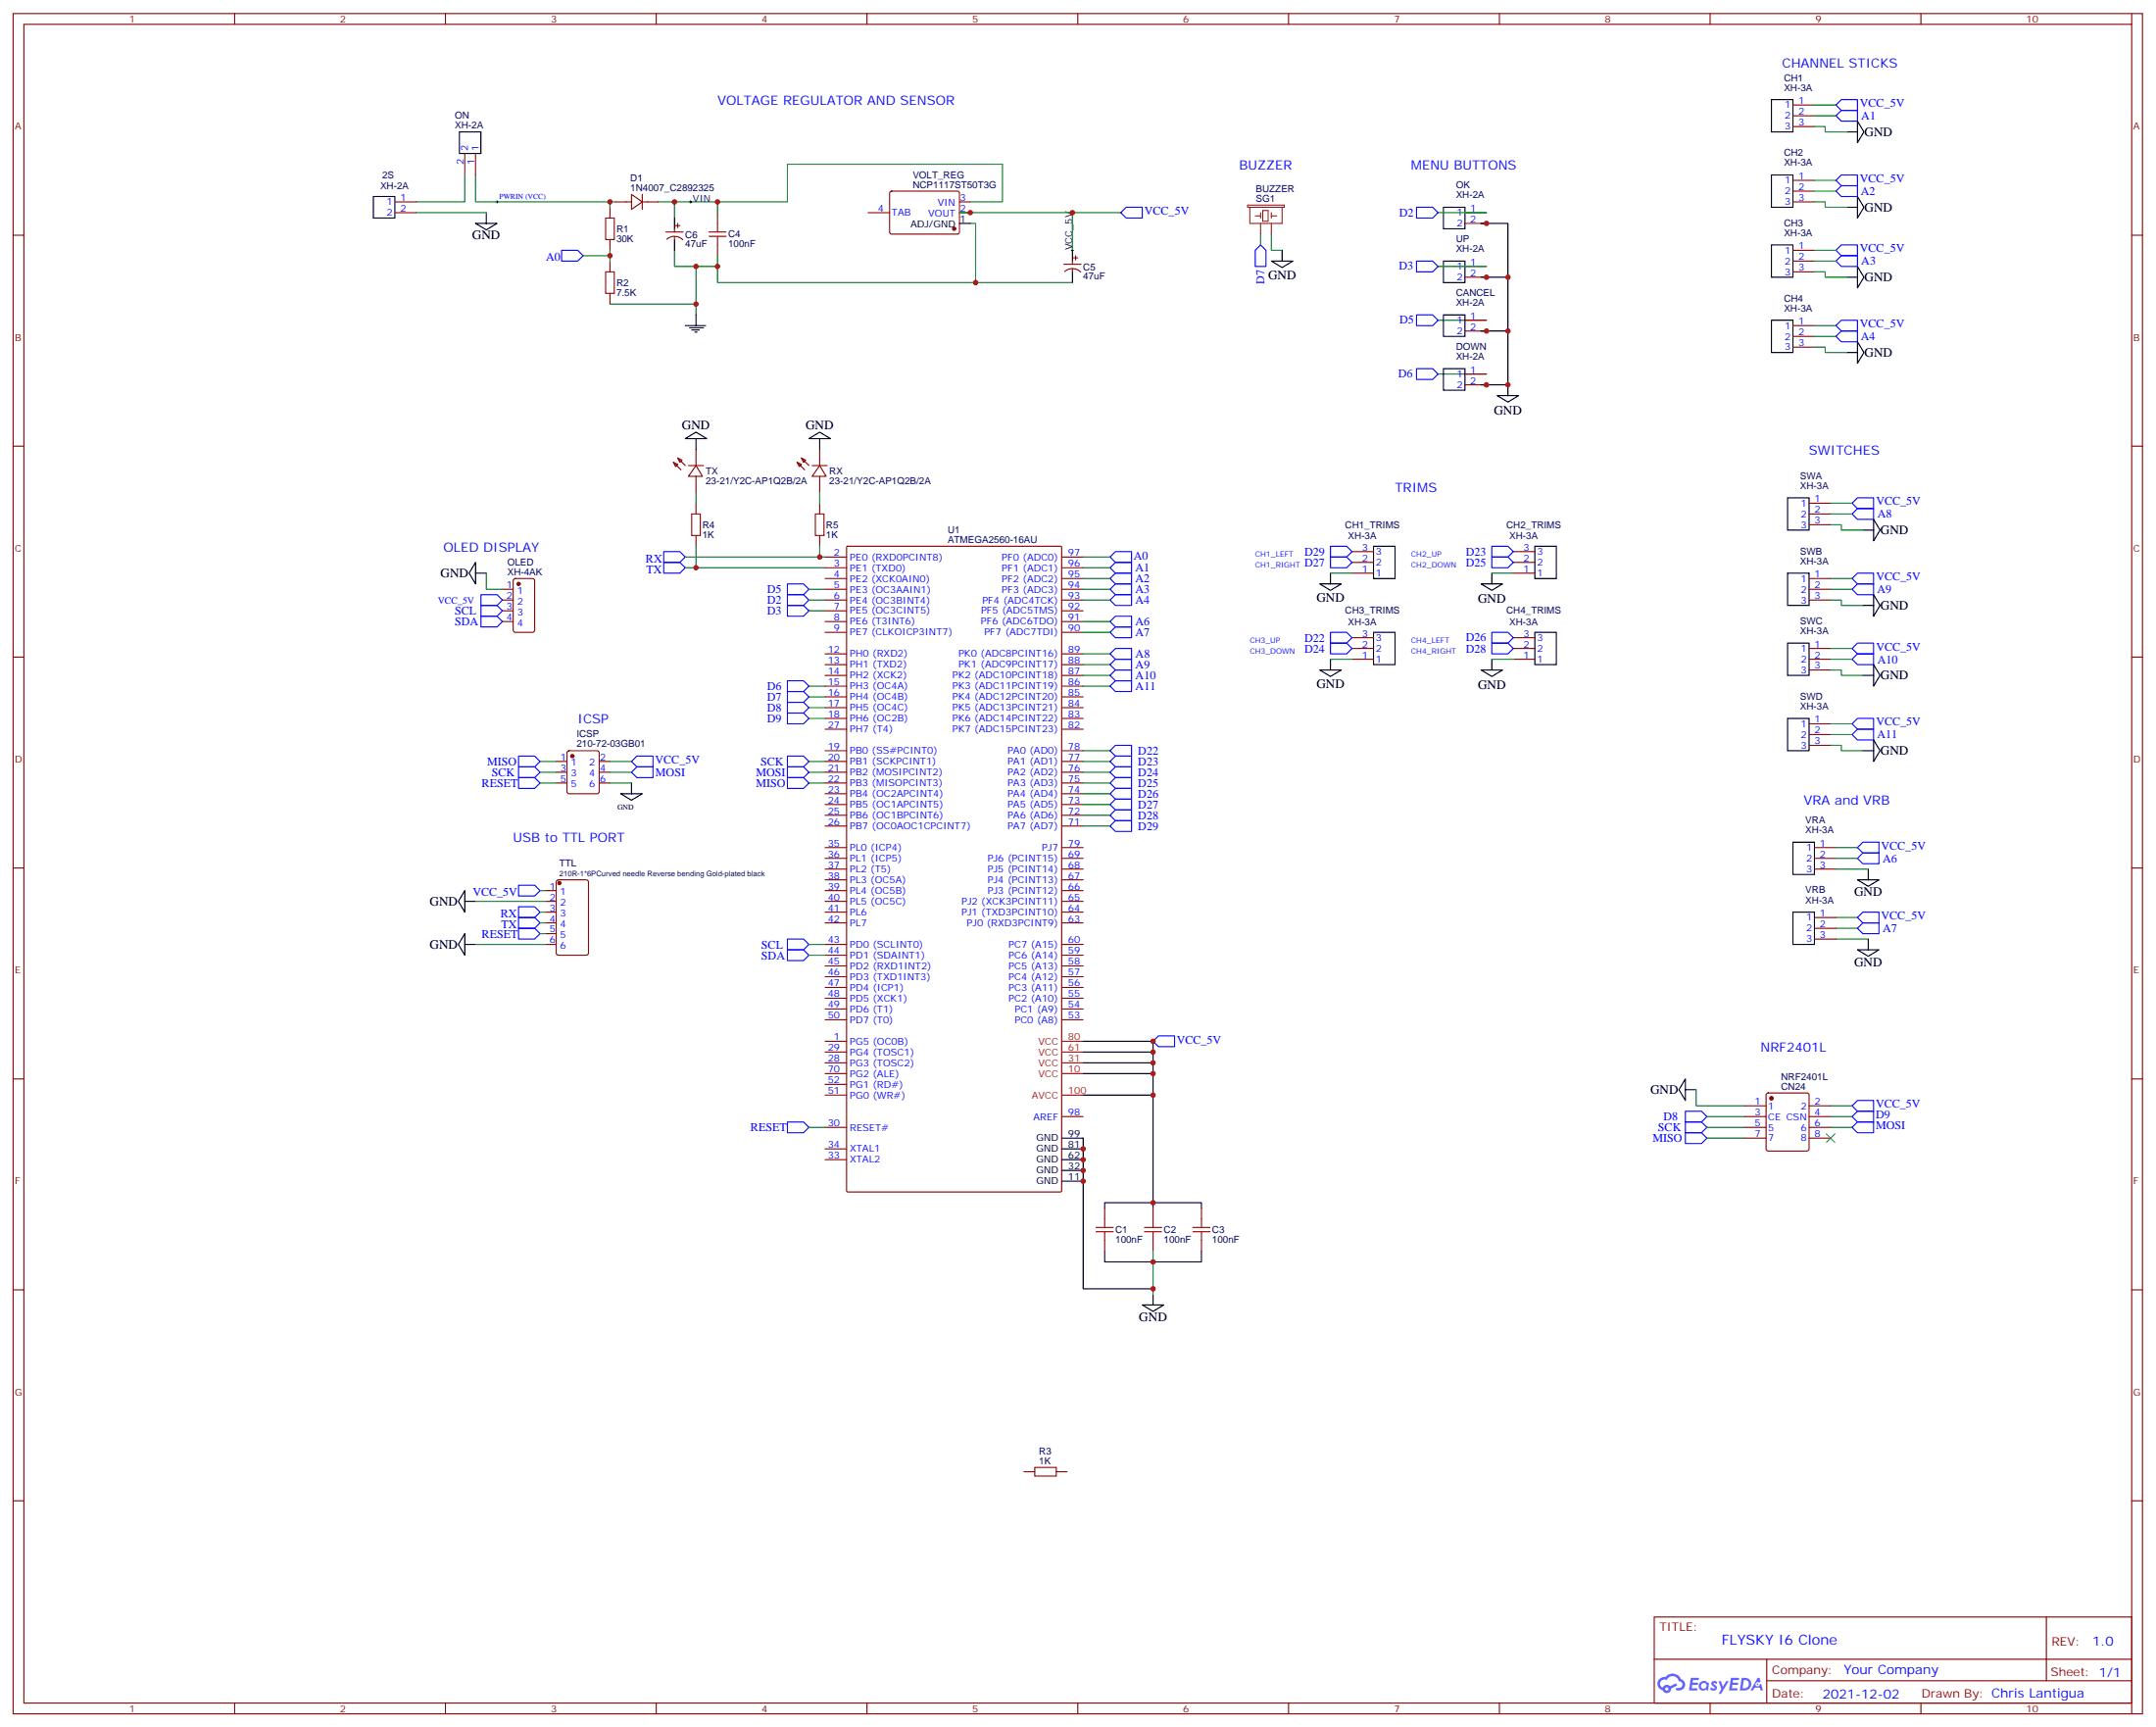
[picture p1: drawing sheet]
<svg xmlns="http://www.w3.org/2000/svg" width="707mm" height="566mm" viewBox="0 0 707 566" stroke-linecap="round" stroke-linejoin="round" font-family="sans-serif">
<g fill="none" stroke="#870000" stroke-width=".35">
<path d="M4.3 4.4h698.5v557.4h-698.5zM7.8 8h691.5v550.3h-691.5zM77 4.4v3.6M146.1 4.4v3.6M215.3 4.4v3.6M284.4 4.4v3.6M353.6 4.4v3.6M422.7 4.4v3.6M491.8 4.4v3.6M561 4.4v3.6M630.1 4.4v3.6M699.3 4.4v3.6"/>
<path d="M4.3 77.1h3.5M699.3 77.1h3.5M4.3 146.3h3.5M699.3 146.3h3.5M277.8 179.2l.3-.1h69.8l.3 .1 .1 211.2-.2 .3h-70l-.3-.2zM270.7 186.1h7M270.7 189.7h7M270.7 196.7h7M270.7 193.2h7M270.7 182.6h7M348.3 186.1h7M348.3 189.7h7"/>
<path d="M348.3 196.7h7M348.3 193.2h7M348.3 182.6h7M4.3 215.4h3.5M270.7 200.2h7M270.7 203.8h7M270.7 207.3h7M270.7 217.9h7M270.7 214.3h7M348.3 200.2h7M348.3 203.8h7M348.3 207.3h7"/>
<path d="M348.3 217.9h7M348.3 214.3h7M699.3 215.4h3.5M270.7 221.4h7M270.7 232h7M270.7 228.5h7M270.7 224.9h7M270.7 235.5h7M270.7 239h7M348.3 221.4h7M348.3 232h7M348.3 228.5h7"/>
<path d="M348.3 224.9h7M348.3 235.5h7M348.3 239h7M270.7 256.7h7M270.7 249.6h7M270.7 253.2h7M270.7 246.1h7M348.3 256.7h7M348.3 249.6h7M348.3 253.2h7M348.3 246.1h7M270.7 260.2h7"/>
<path d="M270.7 270.8h7M270.7 263.7h7M270.7 267.3h7M270.7 277.8h7M348.3 260.2h7M348.3 270.8h7M348.3 263.7h7M348.3 267.3h7M348.3 277.8h7M4.3 284.6h3.5M270.7 284.9h7M270.7 281.4h7"/>
<path d="M270.7 288.4h7M270.7 292h7M270.7 295.5h7M270.7 299h7M348.3 284.9h7M348.3 281.4h7M348.3 288.4h7M348.3 292h7M348.3 295.5h7M348.3 299h7M699.3 284.6h3.5M270.7 302.5h7"/>
<path d="M270.7 316.7h7M270.7 313.1h7M270.7 309.6h7M348.3 302.5h7M348.3 316.7h7M348.3 313.1h7M348.3 309.6h7M270.7 330.8h7M270.7 327.2h7M270.7 323.7h7M270.7 320.2h7M270.7 334.3h7"/>
<path d="M348.3 330.8h7M348.3 327.2h7M348.3 323.7h7M348.3 320.2h7M348.3 334.3h7M4.3 353.7h3.5M270.7 341.3h7M270.7 359h7M270.7 355.5h7M270.7 351.9h7M270.7 348.4h7M270.7 344.9h7"/>
<path d="M699.3 353.7h3.5M270.7 369.6h7M270.7 376.6h7M348.3 366h7M270.7 380.2h7M4.3 422.8h3.5M699.3 422.8h3.5M4.3 492h3.5M699.3 492h3.5M542.6 530.1h156.7v28.2h-156.7zM671.3 530.1v20.9M77 558.3v3.5"/>
<path d="M146.1 558.3v3.5M215.3 558.3v3.5M284.4 558.3v3.5M353.6 558.3v3.5M422.7 558.3v3.5M491.8 558.3v3.5M542.7 543.9h156.4M561 558.3v3.5M579.6 551h119.5M579.6 543.9v14.1M630.1 558.3v3.5M699.3 558.3v3.5"/>
</g>
<path d="M348.3 359h7M348.3 348.4h7M348.3 341.3h7M348.3 351.9h7M348.3 344.9h7" fill="none" stroke="#f00" stroke-width=".35"/>
<path d="M348.3 376.6h7M348.3 373.1h7M348.3 387.2h7M348.3 383.7h7M348.3 380.2h7" fill="none" stroke="#000" stroke-width=".35"/>
<path d="M409.3 67.2h12v.7h-12zM410 67.9v5.3h10.6v-5.3M411.8 70.8h1.7M413.5 69.7v1.8M413.5 73.2v3.6M414.2 69h1.8v3.5h-1.8zM417.1 70.8h1.7M417.1 69.7v1.8M417.1 73.2v3.6" fill="none" stroke="#8c2424" stroke-width=".35"/>
<g fill="#5487ff">
<path d="M561.6 551.3a1.22 1.22 0 0 1 1.7 .2l-.3 .6a.47 .47 0 0 0-.4-.4 .47 .47 0 0 0-.5 .2l.2 .2a1.14 1.14 0 0 1 .7 1.8 1.14 1.14 0 0 1-1.9 0l-.2-.2 .5-.6 .7 .4a.29 .29 0 0 0 .4-.2 .29 .29 0 0 0-.3-.3 1.04 1.04 0 0 1-.6-1.7z"/>
<path d="M554.6 550l2.7 .2-.1 .5-1.8 .1-.2 .8h1.6l.3 .4-.4 .3h-1.6l-.1 1.1 1.7 .1 .2 .3-.2 .3-2.7 .1z"/>
<path d="M567.8 550l2.7 .2-.2 .5-1.8 .1-.1 .8h1.5l.3 .4-.4 .3h-1.5l-.2 1.1 1.7 .1 .2 .3-.2 .3-2.6 .1z"/>
<path d="M576.5 550h.7l.4 1.3-.6 .3a.69 .69 0 0 0-1.1 .3 .69 .69 0 0 0 .5 .9 .69 .69 0 0 0 .9-.6l.4-.2 .6 2.2h-.8l-.2-.9h-1.7l-.5 .9h-.9z"/>
<path d="M563.8 551.1h.7l.7 1.8 1.1-1.8h.8l-2.5 4.2h-.9l1-1.6z"/>
<path d="M571.3 550l-.6 4.2h1.4a2.11 2.11 0 0 0 2.4-2.1 2.11 2.11 0 0 0-2.5-2.1zM572 550.7a1.43 1.43 0 0 1 1.7 1.7 1.43 1.43 0 0 1-2 1z"/>
<path d="M557.6 551.6a1.54 1.54 0 0 0 0 2.2 1.54 1.54 0 0 0 2.1 .1l.6 .3 .3-2.3-.6-.3a1.49 1.49 0 0 0-2.4 0zM557.9 552.6a.95 .95 0 0 1 1.9 0 .95 .95 0 0 1-1.9 0z"/>
<path d="M544.3 550.4a2.18 2.18 0 0 0 1.1 3.7 1.44 1.44 0 0 0 1.7 .9 1.44 1.44 0 0 0 1.1-1.5l2-1-.4-.7-1.9 1a1.47 1.47 0 0 0-2.5 .4 1.39 1.39 0 0 1-.6-1.9 1.39 1.39 0 0 1 2-.5 2.12 2.12 0 0 1 2.1-1.3 2.12 2.12 0 0 1 1.9 1.7 1.14 1.14 0 0 1 1.1 1.4 1.14 1.14 0 0 1-1.6 .7 .43 .43 0 0 0-.6 .4 .43 .43 0 0 0 .4 .5 1.98 1.98 0 0 0 2.6-1.3 1.98 1.98 0 0 0-1.3-2.5 3.1 3.1 0 0 0-5.2-.7l-.9 .1zM546.2 553.7a.55 .55 0 0 1 1.1 0 .55 .55 0 0 1-1.1 0z"/>
<circle cx="576.6" cy="552.1" r=".26"/>
</g>
<g fill="none" stroke="#000" stroke-width=".35">
<path d="M581.1 32.7h7.1v10.6h-7.1zM609.3 39.7l2.1 3.6-2.1 3.5zM150.7 43.3h7.1v7h-7.1zM581.1 57.4h7.1v10.5h-7.1zM605.8 43.3h3.5M122.5 64.4h7v7.1h-7zM156 73.2h7.1l-3.6 2.2zM159.5 69.7v3.5M221.3 71.5v3.5M221.3 78.5v3.6M314.7 73.2h3.6M473.5 67.9h7.1v7.1h-7.1z"/>
<path d="M485.8 73.2h8.9v17.7M605.8 67.9h3.5M609.3 64.4l2.1 3.5-2.1 3.6zM351.8 82.1v3.5M351.8 89.1v3.5M417.1 85.6h7l-3.5 2.1zM420.6 82.1v3.5M473.5 85.6h7.1v7h-7.1zM485.8 90.9h8.9v17.6M581.1 80.3h7.1v10.6h-7.1zM605.8 90.9h3.5M609.3 87.3l2.1 3.6-2.1 3.5z"/>
<path d="M224.8 106.8h6.7M226.2 107.5h4.6M226.9 108.2h2.5M228 108.9h.7M228.3 103.2v3.6M473.5 103.2h7.1v7.1h-7.1zM485.8 108.5h8.9v17.7h-8.9M581.1 105h7.1v10.6h-7.1zM605.8 115.6h3.5M609.3 112l2.1 3.6-2.1 3.5zM473.5 120.9h7.1v7h-7.1zM491.1 129.7h7.1l-3.5 2.1z"/>
<path d="M494.7 126.2v3.5M224.8 143.8l3.5-2.1 3.5 2.1zM228.3 143.8v3.5M265.4 143.8l3.5-2.1 3.5 2.1zM268.9 143.8v3.5M450.6 179.1h7v10.6h-7zM503.5 179.1h7v10.6h-7zM586.4 163.2h7v10.6h-7zM611.1 173.8h3.5M614.6 170.3l2.1 3.5-2.1 3.5zM156 184.4v7l-2.1-3.5zM156 187.9h3.5"/>
<path d="M432.9 191.4h7.1l-3.5 2.1zM436.5 187.9v3.5M485.8 191.4h7.1l-3.5 2.1zM489.4 187.9v3.5M586.4 187.9h7v10.6h-7zM611.1 198.5h3.5M614.6 194.9l2.1 3.6-2.1 3.5zM432.9 219.6h7.1l-3.5 2.2zM436.5 216.1v3.5M450.6 207.3h7v10.6h-7zM485.8 219.6h7.1l-3.5 2.2zM489.4 216.1v3.5"/>
<path d="M503.5 207.3h7v10.6h-7zM586.4 210.8h7v10.6h-7zM614.6 217.9l2.1 3.5-2.1 3.5zM586.4 235.5h7v10.6h-7zM611.1 221.4h3.5M207.2 256.7v3.5M611.1 246.1h3.5M614.6 242.6l2.1 3.5-2.1 3.5zM203.6 260.2h7.1l-3.5 2.1zM588.2 276.1h7v10.6h-7zM152.5 292v7l-2.1-3.5zM152.5 295.5h3.5"/>
<path d="M588.2 299h7v10.6h-7zM609.3 288.4h7.1l-3.6 2.1zM612.8 284.9v3.5M152.5 306.1v7l-2.1-3.5zM152.5 309.6h3.5M609.3 311.4h7.1l-3.6 2.1zM612.8 307.8v3.6M355.3 341.3h22.9v54.7M355.3 344.9h22.9M355.3 348.4h22.9M355.3 351.9h22.9M355.3 359h22.9"/>
<path d="M552.9 353.7v7.1l-2.1-3.6zM552.9 357.2h3.5M355.3 373.1v49.4h22.9M362.4 396v-1.7h31.7v1.7M362.4 410.1v3.6h31.7v-3.6M374.7 427.8h7.1l-3.6 2.1zM378.2 424.3v3.5"/>
</g>
<g fill="none" stroke="#008700" stroke-width=".35">
<path d="M595.2 34.4h7.1M595.2 38h7.1M152.5 57.4v8.8h-15.9M156 57.4v8.8h45.9M595.2 41.5h3.5v1.8h7.1M595.2 59.1h7.1M136.6 69.7h22.9M200.1 66.2v1.7M216 66.2h5.3v5.3M221.3 66.2h37v-12.4h70.6v12.4h-10.6M235.4 66.2v3.5M314.7 69.7h37.1v12.4"/>
<path d="M318.3 73.2h1.7v19.4h-84.6v-5.3M351.8 69.7h15.9M413.5 76.8v3.5M417.1 76.8v5.3h3.5M471.7 69.7h15.9M595.2 66.2h3.5v1.7h7.1M595.2 62.7h7.1M191.3 83.8h8.8M200.1 82.1v3.5M200.1 99.7h28.2M221.3 82.1v5.2h14.1v-3.5M228.3 87.3v15.9"/>
<path d="M320 92.6h31.8M471.7 87.3h15.9M595.2 89.1h3.5v1.8h7.1M595.2 85.6h7.1M595.2 82.1h7.1M471.7 105h15.9M595.2 113.8h3.5v1.8h7.1M595.2 106.8h7.1M595.2 110.3h7.1M471.7 122.6h15.9M228.3 161.4v3.6M228.3 179.1v7"/>
<path d="M268.9 161.4v3.6M268.9 179.1v3.5M600.5 172h3.5v1.8h7.1M600.5 165h7.1M600.5 168.5h7.1M159.5 187.9v5.3h5.3M224.8 186.1h45.9M224.8 182.6h45.9M265.4 196.7h5.3M265.4 193.2h5.3M355.3 196.7h8.8M355.3 193.2h8.8"/>
<path d="M355.3 186.1h8.8M355.3 189.7h8.8M355.3 182.6h8.8M436.5 187.9h7M489.4 187.9h7M600.5 196.7h3.5v1.8h7.1M600.5 193.2h7.1M600.5 189.7h7.1M265.4 200.2h5.3M355.3 203.8h8.8M355.3 207.3h8.8M355.3 214.3h8.8"/>
<path d="M355.3 217.9h8.8M436.5 216.1h7M489.4 216.1h7M600.5 219.6h3.5v1.8h7.1M600.5 216.1h7.1M600.5 212.6h7.1M265.4 224.9h5.3M265.4 228.5h5.3M265.4 232h5.3M265.4 235.5h5.3M355.3 224.9h8.8M355.3 221.4h8.8"/>
<path d="M600.5 237.3h7.1M177.2 249.6h5.3M177.2 253.2h5.3M177.2 256.7h5.3M200.1 249.6h7.1M200.1 253.2h7.1M200.1 256.7h7.1M265.4 249.6h5.3M265.4 253.2h5.3M265.4 256.7h5.3M355.3 246.1h8.8M355.3 249.6h8.8"/>
<path d="M355.3 253.2h8.8M355.3 256.7h8.8M600.5 244.3h3.5v1.8h7.1M600.5 240.8h7.1M355.3 260.2h8.8M355.3 263.7h8.8M355.3 267.3h8.8M355.3 270.8h8.8M602.3 277.8h7M156 295.5h22.9M177.2 292h1.7M177.2 299h1.7"/>
<path d="M602.3 281.4h7M602.3 284.9h10.5M156 309.6h22.9M177.2 302.5h1.7M177.2 306.1h1.7M265.4 309.6h5.3M265.4 313.1h5.3M602.3 307.8h10.5M602.3 304.3h7M602.3 300.8h7M556.4 357.2v5.3h15.9M265.4 369.6h5.3"/>
<path d="M559.9 369.6h12.4M559.9 373.1h12.4M559.9 366h12.4M600.5 369.6h7.1M600.5 366h7.1M600.5 362.5h7.1M378.2 410.1v14.2"/>
</g>
<path d="M162.7 66.2h.7M163.1 65.8v.7M226.2 66.2h.7M226.6 65.8v.7M351.4 82.1h.7M351.8 81.7v.7" fill="none" stroke="#000" stroke-width=".32"/>
<g fill="none" stroke="#a10000" stroke-width=".35">
<path d="M198.7 71.5h2.8v7h-2.8zM232.6 76.1h5.6M232.6 77.5h5.6M235.4 73.2v2.9M235.4 77.5v2.8M198.7 89.1h2.8v7.1h-2.8zM226.9 168.5h2.8v7h-2.8zM267.5 168.5h2.8v7h-2.8zM362.4 399.6v2.8M378.2 399.6v2.8M394.1 399.6v2.8M359.6 402.4h5.6"/>
<path d="M359.6 403.8h5.6M362.4 403.8v2.8M375.4 402.4h5.7M375.4 403.8h5.7M378.2 403.8v2.8M391.3 402.4h5.6M391.3 403.8h5.6M394.1 403.8v2.8M339.4 481h7.1v2.9h-7.1z"/>
</g>
<g fill="none" stroke="#870000" stroke-width=".35">
<path d="M588.2 34.4h7M588.2 38h7M152.5 50.3v7.1M156 50.3v7.1M588.2 41.5h7M588.2 59.1h7M129.5 66.2h7.1M129.5 69.7h7.1M200.1 67.9v3.6M200.1 78.5v3.6M201.9 66.2h5.3M207.2 63.7l3.5 2.5-3.5 2.5z"/>
<path d="M210.7 66.2h5.3M210.7 63.7v5M218.4 76.1h5.7M218.7 78.4a3.8 3.8 0 0 1 5.3 .2M221.3 75v1.1M221.3 77.5v1M221.6 73.9h1.4M222.3 73.2v1.4M235.4 69.7v3.5M284.8 69.7h7M292.1 62.9l.4-.2h21.8l.4 .7v12.9l-.7 .5-21.8-.1-.4-.6v-12.7zM314.7 66.2h3.6"/>
<path d="M314.7 69.7h3.6M480.6 69.7h7M480.6 73.2h7M588.2 66.2h7M588.2 62.7h7M200.1 85.6v3.5M200.1 96.2v3.5M235.4 80.3v3.5M349 86.6h5.6M349.3 89a3.8 3.8 0 0 1 5.2 .2M351.8 85.6v1M351.8 88.1v1"/>
<path d="M352.1 84.5h1.5M352.8 83.8v1.4M480.6 87.3h7M480.6 90.9h7M588.2 82.1h7M588.2 85.6h7M588.2 89.1h7M480.6 105h7M480.6 108.5h7M588.2 106.8h7M588.2 110.3h7M588.2 113.8h7"/>
<path d="M480.6 122.6h7M480.6 126.2h7M220.9 151.6l1.4 .7-.7 .7zM220.9 151.6l2.5 2.4M222.3 150.1l1.4 .7-.7 .8zM222.3 150.1l2.5 2.5M225.8 152.6h5M228.3 152.6l2.1 3.5h-4.6zM228.3 147.3v5.3M228.3 156.1v5.3M261.5 151.6l1.4 .7-.7 .7zM261.5 151.6l2.4 2.4"/>
<path d="M262.9 150.1l1.4 .7-.7 .8zM262.9 150.1l2.5 2.5M266.4 152.6h5M268.9 152.6l2.1 3.5h-4.6zM268.9 147.3v5.3M268.9 156.1v5.3M228.3 165v3.5M228.3 175.5v3.6M268.9 165v3.5M268.9 175.5v3.6M593.4 165h7.1M593.4 168.5h7.1"/>
<path d="M593.4 172h7.1M164.8 193.2h3.5M164.8 196.7h3.5M168.6 189.9l.5-.2h5.6l.6 .4 .1 16.5-.5 .6-5.8 .1-.7-.5-.1-16.4zM443.5 187.9h7.1M443.5 184.4h7.1M443.5 180.8h7.1M496.4 187.9h7.1M496.4 184.4h7.1M496.4 180.8h7.1M593.4 193.2h7.1M593.4 196.7h7.1"/>
<path d="M593.4 189.7h7.1M164.8 200.2h3.5M164.8 203.8h3.5M443.5 216.1h7.1M443.5 212.6h7.1M443.5 209.1h7.1M496.4 216.1h7.1M496.4 212.6h7.1M496.4 209.1h7.1M593.4 216.1h7.1M593.4 212.6h7.1M593.4 219.6h7.1"/>
<path d="M593.4 237.3h7.1M182.5 249.6h3.5M182.5 256.7h3.5M182.5 253.2h3.5M186.2 246.3l.5-.2h9.2l.5 .2 .2 .5v12.7l-.3 .5-.4 .2h-9.2l-.5-.2-.2-.5v-12.7zM196.6 249.6h3.5M196.6 256.7h3.5M196.6 253.2h3.5M593.4 240.8h7.1M593.4 244.3h7.1M595.2 277.8h7.1M178.9 292h3.6"/>
<path d="M178.9 295.5h3.6M178.9 299h3.6M182.7 288.6l.5-.2h9.1l.7 .5v23.5l-.4 .7h-9.4l-.7-.4v-23.6zM595.2 281.4h7.1M595.2 284.9h7.1M178.9 302.5h3.6M178.9 306.1h3.6M178.9 309.6h3.6M595.2 300.8h7.1M595.2 304.3h7.1M595.2 307.8h7.1M579.6 358.5l.4-.2h12.7l.5 .2 .2 .5v17.6l-.2 .5-.5 .2h-12.7l-.5-.2-.2-.5v-17.6z"/>
<path d="M572.3 362.5h7M572.3 366h7M572.3 369.6h7M572.3 373.1h7M593.4 362.5h7.1M593.4 366h7.1M593.4 369.6h7.1M593.4 373.1h7.1M362.4 396v3.6M378.2 396v3.6M394.1 396v3.6M362.4 406.6v3.5"/>
<path d="M378.2 406.6v3.5M394.1 406.6v3.5M335.9 482.5h3.5M346.5 482.5h3.5"/>
</g>
<g fill="none" stroke="#00f" stroke-width=".35">
<path d="M602.3 34.4l1.7-1.7h5.3v3.5h-5.3zM602.3 38l1.7-1.8h5.3v3.5h-5.3zM602.3 59.1l1.7-1.7h5.3v3.5h-5.3zM367.7 69.7l1.7-1.8h5.3v3.6h-5.3zM464.7 67.9h5.3l1.7 1.8-1.7 1.8h-5.3zM602.3 62.7l1.7-1.8h5.3v3.5h-5.3zM184.2 82.1h5.3l1.8 1.7-1.8 1.8h-5.3zM411.8 82.1l1.7-1.8 1.8 1.8v5.2h-3.5zM464.7 85.6h5.3l1.7 1.7-1.7 1.8h-5.3zM602.3 85.6l1.7-1.8h5.3v3.5h-5.3zM602.3 82.1l1.7-1.8h5.3v3.5h-5.3zM464.7 103.2h5.3l1.7 1.8-1.7 1.8h-5.3z"/>
<path d="M602.3 110.3l1.7-1.8h5.3v3.5h-5.3zM602.3 106.8l1.7-1.8h5.3v3.5h-5.3zM464.7 120.9h5.3l1.7 1.7-1.7 1.8h-5.3zM436.5 179.1h5.2l1.8 1.7-1.8 1.8h-5.2zM489.4 179.1h5.3l1.7 1.7-1.7 1.8h-5.3zM607.6 165l1.7-1.8h5.3v3.5h-5.3zM607.6 168.5l1.7-1.8h5.3v3.6h-5.3zM157.8 198.5h5.3l1.7 1.7-1.7 1.8h-5.3zM157.8 194.9h5.3l1.7 1.8-1.7 1.8h-5.3zM217.7 180.8h5.3l1.8 1.8-1.8 1.8h-5.3zM217.7 184.4h5.3l1.8 1.7-1.8 1.8h-5.3zM258.3 198.5h5.3l1.8 1.7-1.8 1.8h-5.3z"/>
<path d="M258.3 191.4h5.3l1.8 1.8-1.8 1.7h-5.3zM258.3 194.9h5.3l1.8 1.8-1.8 1.8h-5.3zM364.1 186.1l1.8-1.7h5.3v3.5h-5.3zM364.1 189.7l1.8-1.8h5.3v3.5h-5.3zM364.1 193.2l1.8-1.8h5.3v3.5h-5.3zM364.1 196.7l1.8-1.8h5.3v3.6h-5.3zM364.1 182.6l1.8-1.8h5.3v3.6h-5.3zM436.5 182.6h5.2l1.8 1.8-1.8 1.7h-5.2zM489.4 182.6h5.3l1.7 1.8-1.7 1.7h-5.3zM607.6 189.7l1.7-1.8h5.3v3.5h-5.3zM607.6 193.2l1.7-1.8h5.3v3.5h-5.3zM157.8 202h5.3l1.7 1.8-1.7 1.7h-5.3z"/>
<path d="M364.1 203.8l1.8-1.8h5.3v3.5h-5.3zM364.1 207.3l1.8-1.8h5.3v3.6h-5.3zM364.1 214.3l1.8-1.7h5.3v3.5h-5.3zM364.1 217.9l1.8-1.8h5.3v3.5h-5.3zM436.5 207.3h5.2l1.8 1.8-1.8 1.7h-5.2zM436.5 210.8h5.2l1.8 1.8-1.8 1.7h-5.2zM489.4 207.3h5.3l1.7 1.8-1.7 1.7h-5.3zM489.4 210.8h5.3l1.7 1.8-1.7 1.7h-5.3zM607.6 216.1l1.7-1.8h5.3v3.6h-5.3zM607.6 212.6l1.7-1.8h5.3v3.5h-5.3zM258.3 226.7h5.3l1.8 1.8-1.8 1.7h-5.3zM258.3 223.2h5.3l1.8 1.7-1.8 1.8h-5.3z"/>
<path d="M258.3 230.2h5.3l1.8 1.8-1.8 1.8h-5.3zM258.3 233.8h5.3l1.8 1.7-1.8 1.8h-5.3zM364.1 221.4l1.8-1.8h5.3v3.6h-5.3zM364.1 224.9l1.8-1.7h5.3v3.5h-5.3zM607.6 237.3l1.7-1.8h5.3v3.5h-5.3zM170.1 251.4h5.3l1.8 1.8-1.8 1.7h-5.3zM170.1 247.9h5.3l1.8 1.7-1.8 1.8h-5.3zM170.1 254.9h5.3l1.8 1.8-1.8 1.7h-5.3zM207.2 249.6l1.7-1.7h5.3v3.5h-5.3zM207.2 253.2l1.7-1.8h5.3v3.5h-5.3zM258.3 251.4h5.3l1.8 1.8-1.8 1.7h-5.3zM258.3 254.9h5.3l1.8 1.8-1.8 1.7h-5.3z"/>
<path d="M258.3 247.9h5.3l1.8 1.7-1.8 1.8h-5.3zM364.1 246.1l1.8-1.8h5.3v3.6h-5.3zM364.1 249.6l1.8-1.7h5.3v3.5h-5.3zM364.1 253.2l1.8-1.8h5.3v3.5h-5.3zM364.1 256.7l1.8-1.8h5.3v3.5h-5.3zM607.6 240.8l1.7-1.8h5.3v3.6h-5.3zM364.1 260.2l1.8-1.8h5.3v3.6h-5.3zM364.1 263.7l1.8-1.7h5.3v3.5h-5.3zM364.1 267.3l1.8-1.8h5.3v3.5h-5.3zM364.1 270.8l1.8-1.8h5.3v3.6h-5.3zM609.3 277.8l1.8-1.7h5.3v3.5h-5.3zM611.1 279.6h5.3v3.5h-5.3l-1.8-1.7z"/>
<path d="M170.1 290.2h5.3l1.8 1.8-1.8 1.7h-5.3zM170.1 297.3h5.3l1.8 1.7-1.8 1.8h-5.3zM611.1 299h5.3v3.5h-5.3l-1.8-1.7zM170.1 300.8h5.3l1.8 1.7-1.8 1.8h-5.3zM170.1 304.3h5.3l1.8 1.8-1.8 1.7h-5.3zM258.3 311.4h5.3l1.8 1.7-1.8 1.8h-5.3zM258.3 307.8h5.3l1.8 1.8-1.8 1.8h-5.3zM611.1 302.5h5.3v3.6h-5.3l-1.8-1.8zM378.2 341.3l1.8-1.7h5.3v3.5h-5.3zM258.3 367.8h5.3l1.8 1.8-1.8 1.7h-5.3zM552.9 364.3h5.3l1.7 1.7-1.7 1.8h-5.3zM552.9 367.8h5.3l1.7 1.8-1.7 1.7h-5.3z"/>
<path d="M552.9 371.3h5.3l1.7 1.8-1.7 1.8h-5.3zM607.6 362.5l1.7-1.7h5.3v3.5h-5.3zM607.6 366l1.7-1.7h5.3v3.5h-5.3zM607.6 369.6l1.7-1.8h5.3v3.5h-5.3z"/>
</g>
<g fill="#870000" stroke="#870000" stroke-width=".35">
<circle cx="581.1" cy="360" r=".53"/>
<circle cx="170.1" cy="191.4" r=".53"/>
<circle cx="313" cy="75" r=".53"/>
<circle cx="187.7" cy="247.9" r=".53"/>
<circle cx="183.5" cy="289.5" r=".53"/>
</g>
<path d="M599.1 371.7l2.8 2.8M601.9 371.7l-2.8 2.8" fill="none" stroke="#3c3" stroke-width=".35"/>
<g fill="#c00">
<circle cx="378.2" cy="394.3" r=".88"/>
<circle cx="355.3" cy="376.6" r=".88"/>
<circle cx="355.3" cy="380.2" r=".88"/>
<circle cx="355.3" cy="383.7" r=".88"/>
<circle cx="355.3" cy="387.2" r=".88"/>
<circle cx="235.4" cy="87.3" r=".88"/>
<circle cx="228.3" cy="87.3" r=".88"/>
<circle cx="494.7" cy="126.2" r=".88"/>
<circle cx="494.7" cy="108.5" r=".88"/>
<circle cx="494.7" cy="90.9" r=".88"/>
<circle cx="487.6" cy="73.2" r=".88"/>
<circle cx="487.6" cy="90.9" r=".88"/>
<circle cx="487.6" cy="108.5" r=".88"/>
<circle cx="487.6" cy="126.2" r=".88"/>
<circle cx="378.2" cy="413.7" r=".88"/>
<circle cx="378.2" cy="422.5" r=".88"/>
<circle cx="378.2" cy="344.9" r=".88"/>
<circle cx="378.2" cy="348.4" r=".88"/>
<circle cx="378.2" cy="351.9" r=".88"/>
<circle cx="378.2" cy="341.3" r=".88"/>
<circle cx="378.2" cy="359" r=".88"/>
<circle cx="351.8" cy="69.7" r=".88"/>
<circle cx="235.4" cy="66.2" r=".88"/>
<circle cx="221.3" cy="66.2" r=".88"/>
<circle cx="228.3" cy="99.7" r=".88"/>
<circle cx="200.1" cy="83.8" r=".88"/>
<circle cx="318.3" cy="69.7" r=".88"/>
<circle cx="320" cy="92.6" r=".88"/>
<circle cx="200.1" cy="66.2" r=".88"/>
<circle cx="228.3" cy="186.1" r=".88"/>
<circle cx="268.9" cy="182.6" r=".88"/>
</g>
<text font-size="4.6" fill="#00f" x="564.7" y="539.1">FLYSKY I6 Clone</text>
<g font-size="4.2" fill="#00f">
<text x="584.6" y="22.1">CHANNEL STICKS</text>
<text x="235.4" y="34.4">VOLTAGE REGULATOR AND SENSOR</text>
<text x="406.5" y="55.6">BUZZER</text>
<text x="462.9" y="55.6">MENU BUTTONS</text>
<text x="593.4" y="149.1">SWITCHES</text>
<text x="457.6" y="161.4">TRIMS</text>
<text x="145.4" y="180.8">OLED DISPLAY</text>
<text x="189.5" y="237.3">ICSP</text>
<text x="591.7" y="263.7">VRA and VRB</text>
<text x="168.3" y="276.1">USB to TTL PORT</text>
<text x="577.6" y="344.9">NRF2401L</text>
<text x="686.4" y="539.3">1.0</text>
<text x="604.8" y="548.9">Your Company</text>
<text x="597.9" y="556.7">2021-12-02</text>
</g>
<g font-size="4.2">
<text x="611.6" y="44.7">GND</text>
<text x="611.6" y="69.4">GND</text>
<text x="154.9" y="78.5">GND</text>
<text x="416" y="91.7">GND</text>
<text x="611.6" y="92.3">GND</text>
<text x="611.6" y="117">GND</text>
<text x="490.1" y="135.8">GND</text>
<text x="223.7" y="140.6">GND</text>
<text x="264.3" y="140.6">GND</text>
<text x="616.9" y="175.2">GND</text>
<text x="144.5" y="189.3">GND</text>
<text x="431.9" y="197.4">GND</text>
<text x="484.8" y="197.5">GND</text>
<text x="616.9" y="199.9">GND</text>
<text x="431.9" y="225.6">GND</text>
<text x="484.8" y="225.7">GND</text>
<text x="616.9" y="222.8">GND</text>
<text x="616.9" y="247.5">GND</text>
<text x="608.3" y="293.7">GND</text>
<text x="141" y="296.9">GND</text>
<text x="141" y="311">GND</text>
<text x="608.3" y="316.7">GND</text>
<text x="541.4" y="358.6">GND</text>
<text x="373.7" y="433.1">GND</text>
</g>
<g font-size="3.9" fill="#00f">
<text x="610.1" y="35.1">VCC_5V</text>
<text x="610.6" y="39.2">A1</text>
<text x="610.1" y="59.7">VCC_5V</text>
<text x="610.5" y="63.9">A2</text>
<text x="375.4" y="70.4">VCC_5V</text>
<text x="459" y="70.8">D2</text>
<text x="610.1" y="82.7">VCC_5V</text>
<text x="179.1" y="85.4">A0</text>
<text x="458.9" y="88.4">D3</text>
<text x="610.6" y="86.9">A3</text>
<text x="414.8" y="93.1" transform="rotate(-90 414.8 93.1)">D7</text>
<text x="459.1" y="106.1">D5</text>
<text x="610.1" y="107.4">VCC_5V</text>
<text x="610.5" y="111.6">A4</text>
<text x="458.7" y="123.7">D6</text>
<text x="615.4" y="165.6">VCC_5V</text>
<text x="615.9" y="169.8">A8</text>
<text x="211.9" y="184.4">RX</text>
<text x="371.9" y="183.4">A0</text>
<text x="428" y="182.1">D29</text>
<text x="428" y="185.6">D27</text>
<text x="480.8" y="182.1">D23</text>
<text x="480.8" y="185.7">D25</text>
<text x="212" y="187.9">TX</text>
<text x="372.4" y="187.4">A1</text>
<text x="372.4" y="190.9">A2</text>
<text x="615.4" y="190.3">VCC_5V</text>
<text x="251.7" y="194.5">D5</text>
<text x="372.4" y="194.4">A3</text>
<text x="372.4" y="197.9">A4</text>
<text x="615.8" y="194.5">A9</text>
<text x="149.2" y="201.5">SCL</text>
<text x="251.7" y="201.5">D3</text>
<text x="251.7" y="198">D2</text>
<text x="149.2" y="205.1">SDA</text>
<text x="372.4" y="205">A6</text>
<text x="372.4" y="208.5">A7</text>
<text x="372.5" y="215.7">A8</text>
<text x="428" y="210.3">D22</text>
<text x="428" y="213.9">D24</text>
<text x="480.8" y="210.3">D26</text>
<text x="480.8" y="213.9">D28</text>
<text x="615.4" y="213.2">VCC_5V</text>
<text x="372.5" y="219.2">A9</text>
<text x="615.9" y="217.4">A10</text>
<text x="251.7" y="226.2">D6</text>
<text x="372.5" y="222.7">A10</text>
<text x="372.5" y="226.2">A11</text>
<text x="251.7" y="229.8">D7</text>
<text x="251.7" y="233.3">D8</text>
<text x="251.7" y="236.8">D9</text>
<text x="615.4" y="237.9">VCC_5V</text>
<text x="615.8" y="242.1">A11</text>
<text x="159.8" y="250.9">MISO</text>
<text x="214.9" y="250.3">VCC_5V</text>
<text x="249.5" y="250.9">SCK</text>
<text x="373.3" y="247.3">D22</text>
<text x="373.3" y="250.9">D23</text>
<text x="158" y="258">RESET</text>
<text x="161.3" y="254.5">SCK</text>
<text x="215" y="254.5">MOSI</text>
<text x="248" y="254.5">MOSI</text>
<text x="248" y="258">MISO</text>
<text x="373.3" y="254.4">D24</text>
<text x="373.3" y="257.9">D25</text>
<text x="373.3" y="261.4">D26</text>
<text x="373.3" y="265">D27</text>
<text x="373.3" y="268.5">D28</text>
<text x="373.3" y="272">D29</text>
<text x="617.1" y="278.6">VCC_5V</text>
<text x="617.6" y="282.7">A6</text>
<text x="155.1" y="293.7">VCC_5V</text>
<text x="164.2" y="300.8">RX</text>
<text x="164.4" y="304.3">TX</text>
<text x="617.1" y="301.5">VCC_5V</text>
<text x="617.6" y="305.6">A7</text>
<text x="158" y="307.4">RESET</text>
<text x="249.8" y="310.9">SCL</text>
<text x="249.8" y="314.4">SDA</text>
<text x="386" y="342">VCC_5V</text>
<text x="615.3" y="363.2">VCC_5V</text>
<text x="246.2" y="370.9">RESET</text>
<text x="543.9" y="370.9">SCK</text>
<text x="545.7" y="367.3">D8</text>
<text x="615.3" y="366.7">D9</text>
<text x="615.3" y="370.3">MOSI</text>
<text x="542.1" y="374.4">MISO</text>
</g>
<g font-size="3.9" fill="#800">
<text x="544.4" y="534.7">TITLE:</text>
<text x="673" y="539.3">REV:</text>
<text x="581.3" y="548.9">Company:</text>
<text x="672.7" y="549.5">Sheet: 1/1</text>
<text x="581.3" y="556.5">Date:</text>
<text x="630.4" y="556.6">Drawn By: Chris Lantigua</text>
</g>
<g font-size="3.2" fill="#800">
<text x="42.4" y="7.4">1</text>
<text x="111.5" y="7.4">2</text>
<text x="180.7" y="7.4">3</text>
<text x="249.8" y="7.4">4</text>
<text x="319" y="7.4">5</text>
<text x="388.1" y="7.4">6</text>
<text x="457.3" y="7.4">7</text>
<text x="526.4" y="7.4">8</text>
<text x="595.6" y="7.4">9</text>
<text x="664.7" y="7.4">10</text>
<text x="4.8" y="42.5">A</text>
<text x="699.8" y="42.5">A</text>
<text x="4.8" y="111.7">B</text>
<text x="699.8" y="111.7">B</text>
<text x="4.8" y="180.8">C</text>
<text x="699.8" y="180.8">C</text>
<text x="4.8" y="250">D</text>
<text x="699.8" y="250">D</text>
<text x="4.8" y="319.1">E</text>
<text x="699.8" y="319.1">E</text>
<text x="4.8" y="388.3">F</text>
<text x="699.8" y="388.3">F</text>
<text x="4.8" y="457.4">G</text>
<text x="699.8" y="457.4">G</text>
<text x="42.4" y="561.3">1</text>
<text x="111.5" y="561.3">2</text>
<text x="180.7" y="561.3">3</text>
<text x="249.8" y="561.3">4</text>
<text x="319" y="561.3">5</text>
<text x="388.1" y="561.3">6</text>
<text x="457.3" y="561.3">7</text>
<text x="526.4" y="561.3">8</text>
<text x="595.6" y="561.3">9</text>
<text x="664.7" y="561.3">10</text>
</g>
<g font-size="3.2" fill="#000080">
<text x="585.2" y="29.7">XH-3A</text>
<text x="585.2" y="26.5">CH1</text>
<text x="149.2" y="39">ON</text>
<text x="149.2" y="42.2">XH-2A</text>
<text x="585.2" y="51.2">CH2</text>
<text x="125.4" y="58.5">2S</text>
<text x="206.8" y="59.5">D1</text>
<text x="299.4" y="58.5">VOLT_REG</text>
<text x="585.2" y="54.4">XH-3A</text>
<text x="124.7" y="62.1">XH-2A</text>
<text x="206.8" y="62.7">1N4007_C2892325</text>
<text x="299.4" y="61.6">NCP1117ST50T3G</text>
<text x="412" y="63">BUZZER</text>
<text x="477.6" y="65">XH-2A</text>
<text x="477.6" y="61.8">OK</text>
<text x="227.3" y="66.2">VIN</text>
<text x="412" y="66.2">SG1</text>
<text x="202.2" y="76.1">R1</text>
<text x="224.8" y="77.9">C6</text>
<text x="238.9" y="77.9">C4</text>
<text x="585.2" y="77.4">XH-3A</text>
<text x="585.2" y="74.1">CH3</text>
<text x="202.2" y="79.3">30K</text>
<text x="224.8" y="81.1">47uF</text>
<text x="238.9" y="81.1">100nF</text>
<text x="477.6" y="82.7">XH-2A</text>
<text x="477.6" y="79.4">UP</text>
<text x="355.3" y="88.5">C5</text>
<text x="202.2" y="93.8">R2</text>
<text x="355.3" y="91.6">47uF</text>
<text x="202.2" y="97">7.5K</text>
<text x="477.6" y="100.3">XH-2A</text>
<text x="477.6" y="97.1">CANCEL</text>
<text x="585.2" y="98.8">CH4</text>
<text x="585.2" y="102.1">XH-3A</text>
<text x="477.6" y="117.9">XH-2A</text>
<text x="477.6" y="114.7">DOWN</text>
<text x="231.5" y="155.5">TX</text>
<text x="272.1" y="155.5">RX</text>
<text x="231.5" y="158.7">23-21/Y2C-AP1Q2B/2A</text>
<text x="272.1" y="158.7">23-21/Y2C-AP1Q2B/2A</text>
<text x="590.5" y="160.3">XH-3A</text>
<text x="590.5" y="157">SWA</text>
<text x="230.4" y="173.2">R4</text>
<text x="271" y="173.2">R5</text>
<text x="441.2" y="173.1">CH1_TRIMS</text>
<text x="494.2" y="173.1">CH2_TRIMS</text>
<text x="230.4" y="176.3">1K</text>
<text x="271" y="176.3">1K</text>
<text x="310.9" y="178">ATMEGA2560-16AU</text>
<text x="310.9" y="174.8">U1</text>
<text x="442.2" y="176.7">XH-3A</text>
<text x="495.1" y="176.7">XH-3A</text>
<text x="166.5" y="185.4">OLED</text>
<text x="590.5" y="185">XH-3A</text>
<text x="590.5" y="181.7">SWB</text>
<text x="166.5" y="188.6">XH-4AK</text>
<text x="441.2" y="201.3">CH3_TRIMS</text>
<text x="494.2" y="201.3">CH4_TRIMS</text>
<text x="442.2" y="204.9">XH-3A</text>
<text x="495.1" y="204.9">XH-3A</text>
<text x="590.5" y="207.9">XH-3A</text>
<text x="590.5" y="204.7">SWC</text>
<text x="590.5" y="232.6">XH-3A</text>
<text x="590.5" y="229.4">SWD</text>
<text x="189.2" y="244.9">210-72-03GB01</text>
<text x="189.2" y="241.7">ICSP</text>
<text x="592.3" y="269.9">VRA</text>
<text x="592.3" y="273.2">XH-3A</text>
<text x="183.5" y="284">TTL</text>
<text x="592.3" y="292.9">VRB</text>
<text x="592.3" y="296.1">XH-3A</text>
<text x="584.3" y="357.2">CN24</text>
<text x="584.3" y="354">NRF2401L</text>
<text x="365.9" y="407.4">100nF</text>
<text x="365.9" y="404.2">C1</text>
<text x="381.8" y="407.4">100nF</text>
<text x="381.8" y="404.2">C2</text>
<text x="397.7" y="407.4">100nF</text>
<text x="397.7" y="404.2">C3</text>
<text x="340.9" y="480">1K</text>
<text x="340.9" y="476.8">R3</text>
</g>
<g font-size="3.2" fill="#00f">
<text x="585.4" y="35.5">1</text>
<text x="589.9" y="34.1">1</text>
<text x="585.4" y="39">2</text>
<text x="589.9" y="37.6">2</text>
<text x="589.9" y="41.1">3</text>
<text x="585.4" y="42.5">3</text>
<text x="153.5" y="49.6" transform="rotate(-90 153.5 49.6)">2</text>
<text x="157.1" y="49.6" transform="rotate(-90 157.1 49.6)">1</text>
<text x="152.1" y="54.1" transform="rotate(-90 152.1 54.1)">2</text>
<text x="155.6" y="54.1" transform="rotate(-90 155.6 54.1)">1</text>
<text x="589.9" y="58.8">1</text>
<text x="131.3" y="65.8">1</text>
<text x="314.9" y="65.8">3</text>
<text x="585.4" y="60.2">1</text>
<text x="585.4" y="63.7">2</text>
<text x="589.9" y="62.3">2</text>
<text x="589.9" y="65.8">3</text>
<text x="126.8" y="67.2">1</text>
<text x="126.8" y="70.8">2</text>
<text x="131.3" y="69.4">2</text>
<text x="288" y="69.4">4</text>
<text x="292.5" y="70.8">TAB</text>
<text x="304.5" y="71.1">VOUT</text>
<text x="307.6" y="67.6">VIN</text>
<text x="314.9" y="69.4">2</text>
<text x="477.8" y="70.8">1</text>
<text x="482.3" y="69.4">1</text>
<text x="585.4" y="67.2">3</text>
<text x="477.8" y="74.3">2</text>
<text x="482.3" y="72.9">2</text>
<text x="585.4" y="83.1">1</text>
<text x="589.9" y="81.7">1</text>
<text x="477.8" y="88.4">1</text>
<text x="482.3" y="87">1</text>
<text x="585.4" y="86.6">2</text>
<text x="589.9" y="85.2">2</text>
<text x="589.9" y="88.8">3</text>
<text x="477.8" y="91.9">2</text>
<text x="482.3" y="90.5">2</text>
<text x="585.4" y="90.2">3</text>
<text x="477.8" y="106">1</text>
<text x="482.3" y="104.6">1</text>
<text x="585.4" y="107.8">1</text>
<text x="589.9" y="106.4">1</text>
<text x="477.8" y="109.6">2</text>
<text x="482.3" y="108.2">2</text>
<text x="585.4" y="111.3">2</text>
<text x="589.9" y="109.9">2</text>
<text x="589.9" y="113.5">3</text>
<text x="585.4" y="114.9">3</text>
<text x="477.8" y="123.7">1</text>
<text x="482.3" y="122.3">1</text>
<text x="482.3" y="125.8">2</text>
<text x="477.8" y="127.2">2</text>
<text x="590.7" y="166">1</text>
<text x="595.2" y="164.6">1</text>
<text x="590.7" y="169.5">2</text>
<text x="590.7" y="173.1">3</text>
<text x="595.2" y="168.1">2</text>
<text x="595.2" y="171.7">3</text>
<text x="273.6" y="185.8">3</text>
<text x="273.6" y="182.2">2</text>
<text x="278.8" y="183.7">PE0 (RXD0PCINT8)</text>
<text x="328.6" y="183.7">PF0 (ADC0)</text>
<text x="350.4" y="185.8">96</text>
<text x="350.4" y="182.2">97</text>
<text x="446.8" y="184">2</text>
<text x="446.8" y="180.5">3</text>
<text x="451.3" y="185.4">2</text>
<text x="451.3" y="181.9">3</text>
<text x="499.7" y="184">2</text>
<text x="499.7" y="180.5">3</text>
<text x="504.2" y="185.4">2</text>
<text x="504.2" y="181.9">3</text>
<text x="273.6" y="189.3">4</text>
<text x="278.8" y="190.7">PE2 (XCK0AIN0)</text>
<text x="278.8" y="187.2">PE1 (TXD0)</text>
<text x="328.6" y="187.2">PF1 (ADC1)</text>
<text x="328.6" y="190.7">PF2 (ADC2)</text>
<text x="350.4" y="189.3">95</text>
<text x="446.8" y="187.5">1</text>
<text x="451.3" y="188.9">1</text>
<text x="499.7" y="187.5">1</text>
<text x="504.2" y="188.9">1</text>
<text x="590.7" y="190.7">1</text>
<text x="595.2" y="189.3">1</text>
<text x="143.6" y="197.9">VCC_5V</text>
<text x="166.2" y="192.8">1</text>
<text x="166.2" y="196.4">2</text>
<text x="169.7" y="194.6">1</text>
<text x="273.6" y="196.4">6</text>
<text x="273.6" y="192.8">5</text>
<text x="278.8" y="197.8">PE4 (OC3BINT4)</text>
<text x="278.8" y="194.2">PE3 (OC3AAIN1)</text>
<text x="322.2" y="197.8">PF4 (ADC4TCK)</text>
<text x="328.6" y="194.2">PF3 (ADC3)</text>
<text x="350.4" y="196.4">93</text>
<text x="350.4" y="192.8">94</text>
<text x="590.7" y="194.2">2</text>
<text x="590.7" y="197.8">3</text>
<text x="595.2" y="192.8">2</text>
<text x="595.2" y="196.4">3</text>
<text x="166.2" y="199.9">3</text>
<text x="166.2" y="203.4">4</text>
<text x="169.7" y="198.1">2</text>
<text x="169.7" y="201.6">3</text>
<text x="273.6" y="199.9">7</text>
<text x="273.6" y="203.4">8</text>
<text x="278.8" y="201.3">PE5 (OC3CINT5)</text>
<text x="321.8" y="201.3">PF5 (ADC5TMS)</text>
<text x="350.4" y="199.9">92</text>
<text x="350.4" y="203.4">91</text>
<text x="169.7" y="205.2">4</text>
<text x="273.6" y="206.9">9</text>
<text x="278.8" y="204.8">PE6 (T3INT6)</text>
<text x="278.8" y="208.4">PE7 (CLKOICP3INT7)</text>
<text x="321.7" y="204.8">PF6 (ADC6TDO)</text>
<text x="322.9" y="208.4">PF7 (ADC7TDI)</text>
<text x="350.4" y="206.9">90</text>
<text x="446.8" y="208.7">3</text>
<text x="499.7" y="208.7">3</text>
<text x="271.6" y="214">12</text>
<text x="278.8" y="215.4">PH0 (RXD2)</text>
<text x="314.4" y="215.4">PK0 (ADC8PCINT16)</text>
<text x="350.4" y="214">89</text>
<text x="446.8" y="215.8">1</text>
<text x="446.8" y="212.2">2</text>
<text x="451.3" y="213.6">2</text>
<text x="451.3" y="210.1">3</text>
<text x="499.7" y="215.8">1</text>
<text x="499.7" y="212.2">2</text>
<text x="504.2" y="213.6">2</text>
<text x="504.2" y="210.1">3</text>
<text x="590.7" y="213.6">1</text>
<text x="595.2" y="212.2">1</text>
<text x="595.2" y="215.8">2</text>
<text x="271.6" y="221.1">14</text>
<text x="271.6" y="217.5">13</text>
<text x="278.8" y="218.9">PH1 (TXD2)</text>
<text x="314.4" y="218.9">PK1 (ADC9PCINT17)</text>
<text x="350.4" y="221.1">87</text>
<text x="350.4" y="217.5">88</text>
<text x="451.3" y="217.2">1</text>
<text x="504.2" y="217.2">1</text>
<text x="590.7" y="217.2">2</text>
<text x="590.7" y="220.7">3</text>
<text x="595.2" y="219.3">3</text>
<text x="271.6" y="224.6">15</text>
<text x="278.8" y="222.5">PH2 (XCK2)</text>
<text x="278.8" y="226">PH3 (OC4A)</text>
<text x="312.4" y="226">PK3 (ADC11PCINT19)</text>
<text x="312.4" y="222.5">PK2 (ADC10PCINT18)</text>
<text x="350.4" y="224.6">86</text>
<text x="271.6" y="228.1">16</text>
<text x="271.6" y="231.6">17</text>
<text x="278.8" y="229.5">PH4 (OC4B)</text>
<text x="278.8" y="233">PH5 (OC4C)</text>
<text x="312.4" y="233">PK5 (ADC13PCINT21)</text>
<text x="312.4" y="229.5">PK4 (ADC12PCINT20)</text>
<text x="350.4" y="231.6">84</text>
<text x="350.4" y="228.1">85</text>
<text x="271.6" y="235.2">18</text>
<text x="271.6" y="238.7">27</text>
<text x="278.8" y="236.6">PH6 (OC2B)</text>
<text x="312.4" y="236.6">PK6 (ADC14PCINT22)</text>
<text x="350.4" y="235.2">83</text>
<text x="350.4" y="238.7">82</text>
<text x="590.7" y="238.3">1</text>
<text x="595.2" y="236.9">1</text>
<text x="271.6" y="245.7">19</text>
<text x="278.8" y="240.1">PH7 (T4)</text>
<text x="312.4" y="240.1">PK7 (ADC15PCINT23)</text>
<text x="350.4" y="245.7">78</text>
<text x="590.7" y="241.9">2</text>
<text x="590.7" y="245.4">3</text>
<text x="595.2" y="240.5">2</text>
<text x="595.2" y="244">3</text>
<text x="183.8" y="249.3">1</text>
<text x="187.3" y="251">1</text>
<text x="193.2" y="251">2</text>
<text x="196.7" y="249.3">2</text>
<text x="271.6" y="249.3">20</text>
<text x="278.8" y="250.7">PB1 (SCKPCINT1)</text>
<text x="278.8" y="247.2">PB0 (SS#PCINT0)</text>
<text x="330.5" y="250.7">PA1 (AD1)</text>
<text x="330.5" y="247.2">PA0 (AD0)</text>
<text x="350.4" y="249.3">77</text>
<text x="183.8" y="252.8">3</text>
<text x="183.8" y="256.3">5</text>
<text x="187.3" y="254.6">3</text>
<text x="193.2" y="254.6">4</text>
<text x="196.7" y="256.3">6</text>
<text x="196.7" y="252.8">4</text>
<text x="271.6" y="252.8">21</text>
<text x="271.6" y="256.3">22</text>
<text x="278.8" y="254.2">PB2 (MOSIPCINT2)</text>
<text x="278.8" y="257.7">PB3 (MISOPCINT3)</text>
<text x="330.5" y="257.7">PA3 (AD3)</text>
<text x="330.5" y="254.2">PA2 (AD2)</text>
<text x="350.4" y="256.3">75</text>
<text x="350.4" y="252.8">76</text>
<text x="187.3" y="258.1">5</text>
<text x="193.2" y="258.1">6</text>
<text x="271.6" y="263.4">24</text>
<text x="271.6" y="259.9">23</text>
<text x="278.8" y="261.3">PB4 (OC2APCINT4)</text>
<text x="330.5" y="261.3">PA4 (AD4)</text>
<text x="350.4" y="259.9">74</text>
<text x="350.4" y="263.4">73</text>
<text x="271.6" y="266.9">25</text>
<text x="278.8" y="268.3">PB6 (OC1BPCINT6)</text>
<text x="278.8" y="264.8">PB5 (OC1APCINT5)</text>
<text x="330.5" y="264.8">PA5 (AD5)</text>
<text x="330.5" y="268.3">PA6 (AD6)</text>
<text x="350.4" y="266.9">72</text>
<text x="271.6" y="270.4">26</text>
<text x="278.8" y="271.9">PB7 (OC0AOC1CPCINT7)</text>
<text x="330.5" y="271.9">PA7 (AD7)</text>
<text x="350.4" y="270.4">71</text>
<text x="271.6" y="277.5">35</text>
<text x="271.6" y="281">36</text>
<text x="278.8" y="278.9">PL0 (ICP4)</text>
<text x="341.8" y="278.9">PJ7</text>
<text x="350.4" y="281">69</text>
<text x="350.4" y="277.5">79</text>
<text x="592.5" y="278.9">1</text>
<text x="597" y="277.5">1</text>
<text x="597" y="281">2</text>
<text x="271.6" y="284.6">37</text>
<text x="278.8" y="286">PL2 (T5)</text>
<text x="278.8" y="282.4">PL1 (ICP5)</text>
<text x="324" y="286">PJ5 (PCINT14)</text>
<text x="324" y="282.4">PJ6 (PCINT15)</text>
<text x="350.4" y="284.6">68</text>
<text x="592.5" y="282.4">2</text>
<text x="592.5" y="286">3</text>
<text x="597" y="284.6">3</text>
<text x="180.3" y="291.6">1</text>
<text x="183.8" y="293.4">1</text>
<text x="271.6" y="288.1">38</text>
<text x="271.6" y="291.6">39</text>
<text x="278.8" y="289.5">PL3 (OC5A)</text>
<text x="278.8" y="293">PL4 (OC5B)</text>
<text x="324" y="293">PJ3 (PCINT12)</text>
<text x="324" y="289.5">PJ4 (PCINT13)</text>
<text x="350.4" y="291.6">66</text>
<text x="350.4" y="288.1">67</text>
<text x="180.3" y="295.1">2</text>
<text x="180.3" y="298.7">3</text>
<text x="183.8" y="296.9">2</text>
<text x="271.6" y="295.1">40</text>
<text x="271.6" y="298.7">41</text>
<text x="278.8" y="296.5">PL5 (OC5C)</text>
<text x="315.4" y="296.5">PJ2 (XCK3PCINT11)</text>
<text x="350.4" y="295.1">65</text>
<text x="350.4" y="298.7">64</text>
<text x="180.3" y="302.2">4</text>
<text x="180.3" y="305.7">5</text>
<text x="183.8" y="300.4">3</text>
<text x="183.8" y="304">4</text>
<text x="271.6" y="302.2">42</text>
<text x="278.8" y="300.1">PL6</text>
<text x="278.8" y="303.6">PL7</text>
<text x="315.4" y="300.1">PJ1 (TXD3PCINT10)</text>
<text x="317.2" y="303.6">PJ0 (RXD3PCINT9)</text>
<text x="350.4" y="302.2">63</text>
<text x="592.5" y="301.8">1</text>
<text x="592.5" y="305.4">2</text>
<text x="597" y="300.4">1</text>
<text x="597" y="304">2</text>
<text x="180.3" y="309.2">6</text>
<text x="183.8" y="307.5">5</text>
<text x="183.8" y="311">6</text>
<text x="271.6" y="309.2">43</text>
<text x="278.8" y="310.7">PD0 (SCLINT0)</text>
<text x="330.9" y="310.7">PC7 (A15)</text>
<text x="350.4" y="309.2">60</text>
<text x="592.5" y="308.9">3</text>
<text x="597" y="307.5">3</text>
<text x="271.6" y="316.3">45</text>
<text x="271.6" y="312.8">44</text>
<text x="278.8" y="317.7">PD2 (RXD1INT2)</text>
<text x="278.8" y="314.2">PD1 (SDAINT1)</text>
<text x="330.9" y="317.7">PC5 (A13)</text>
<text x="330.9" y="314.2">PC6 (A14)</text>
<text x="350.4" y="316.3">58</text>
<text x="350.4" y="312.8">59</text>
<text x="271.6" y="319.8">46</text>
<text x="271.6" y="323.4">47</text>
<text x="278.8" y="321.2">PD3 (TXD1INT3)</text>
<text x="330.9" y="321.2">PC4 (A12)</text>
<text x="350.4" y="323.4">56</text>
<text x="350.4" y="319.8">57</text>
<text x="271.6" y="326.9">48</text>
<text x="278.8" y="324.8">PD4 (ICP1)</text>
<text x="278.8" y="328.3">PD5 (XCK1)</text>
<text x="330.9" y="328.3">PC2 (A10)</text>
<text x="330.9" y="324.8">PC3 (A11)</text>
<text x="350.4" y="326.9">55</text>
<text x="271.6" y="330.4">49</text>
<text x="271.6" y="333.9">50</text>
<text x="278.8" y="331.8">PD6 (T1)</text>
<text x="278.8" y="335.4">PD7 (T0)</text>
<text x="332.9" y="331.8">PC1 (A9)</text>
<text x="332.9" y="335.4">PC0 (A8)</text>
<text x="350.4" y="330.4">54</text>
<text x="350.4" y="333.9">53</text>
<text x="273.6" y="341">1</text>
<text x="271.6" y="344.5">29</text>
<text x="278.8" y="342.4">PG5 (OC0B)</text>
<text x="278.8" y="345.9">PG4 (TOSC1)</text>
<text x="271.6" y="351.6">70</text>
<text x="271.6" y="348.1">28</text>
<text x="278.8" y="353">PG2 (ALE)</text>
<text x="278.8" y="349.5">PG3 (TOSC2)</text>
<text x="271.6" y="358.6">51</text>
<text x="271.6" y="355.1">52</text>
<text x="278.8" y="356.5">PG1 (RD#)</text>
<text x="278.8" y="360">PG0 (WR#)</text>
<text x="350.4" y="365.7">98</text>
<text x="575.6" y="362.2">1</text>
<text x="575.6" y="365.7">3</text>
<text x="580" y="363.6">1</text>
<text x="590.7" y="363.6">2</text>
<text x="595.2" y="362.2">2</text>
<text x="595.2" y="365.7">4</text>
<text x="271.6" y="369.2">30</text>
<text x="278.8" y="370.6">RESET#</text>
<text x="339" y="367.1">AREF</text>
<text x="575.6" y="369.2">5</text>
<text x="580" y="367.1">CE CSN</text>
<text x="580" y="370.6">5</text>
<text x="590.7" y="370.6">6</text>
<text x="595.2" y="369.2">6</text>
<text x="271.6" y="376.3">34</text>
<text x="278.8" y="377.7">XTAL1</text>
<text x="575.6" y="372.7">7</text>
<text x="580" y="374.2">7</text>
<text x="590.7" y="374.2">8</text>
<text x="595.2" y="372.7">8</text>
<text x="271.6" y="379.8">33</text>
<text x="278.8" y="381.2">XTAL2</text>
</g>
<g font-size="3.2">
<text x="298.7" y="74.6">ADJ/GND</text>
<text x="314.9" y="72.9">1</text>
<text x="351.8" y="82.1" transform="rotate(-90 351.8 82.1)">VCC_5V</text>
<text x="339.9" y="377.7">GND</text>
<text x="339.9" y="374.2">GND</text>
<text x="350.4" y="376.3">81</text>
<text x="350.4" y="372.7">99</text>
<text x="339.9" y="381.2">GND</text>
<text x="350.4" y="383.3">32</text>
<text x="350.4" y="379.8">62</text>
<text x="339.9" y="388.3">GND</text>
<text x="339.9" y="384.7">GND</text>
<text x="350.4" y="386.9">11</text>
</g>
<g font-size="3.2" fill="#f00">
<text x="350.4" y="341">80</text>
<text x="340.6" y="342.4">VCC</text>
<text x="340.6" y="345.9">VCC</text>
<text x="350.4" y="344.5">61</text>
<text x="340.6" y="349.5">VCC</text>
<text x="340.6" y="353">VCC</text>
<text x="350.4" y="348.1">31</text>
<text x="350.4" y="351.6">10</text>
<text x="350.4" y="358.6">100</text>
<text x="338.4" y="360">AVCC</text>
</g>
<g font-size="2.5" fill="#00f">
<text x="163.8" y="65.3">PWRIN (VCC)</text>
<text x="411.8" y="182.6">CH1_LEFT</text>
<text x="462.9" y="182.6">CH2_UP</text>
<text x="411.8" y="186.1">CH1_RIGHT</text>
<text x="462.9" y="186.1">CH2_DOWN</text>
<text x="410" y="210.8">CH3_UP</text>
<text x="410" y="214.3">CH3_DOWN</text>
<text x="462.9" y="210.8">CH4_LEFT</text>
<text x="462.9" y="214.3">CH4_RIGHT</text>
</g>
<text font-size="2.5" x="202.6" y="265.5">GND</text>
<text font-size="2.5" fill="#000080" x="183.5" y="287.3">210R-1*6PCurved needle Reverse bending Gold-plated black</text>
</svg>
